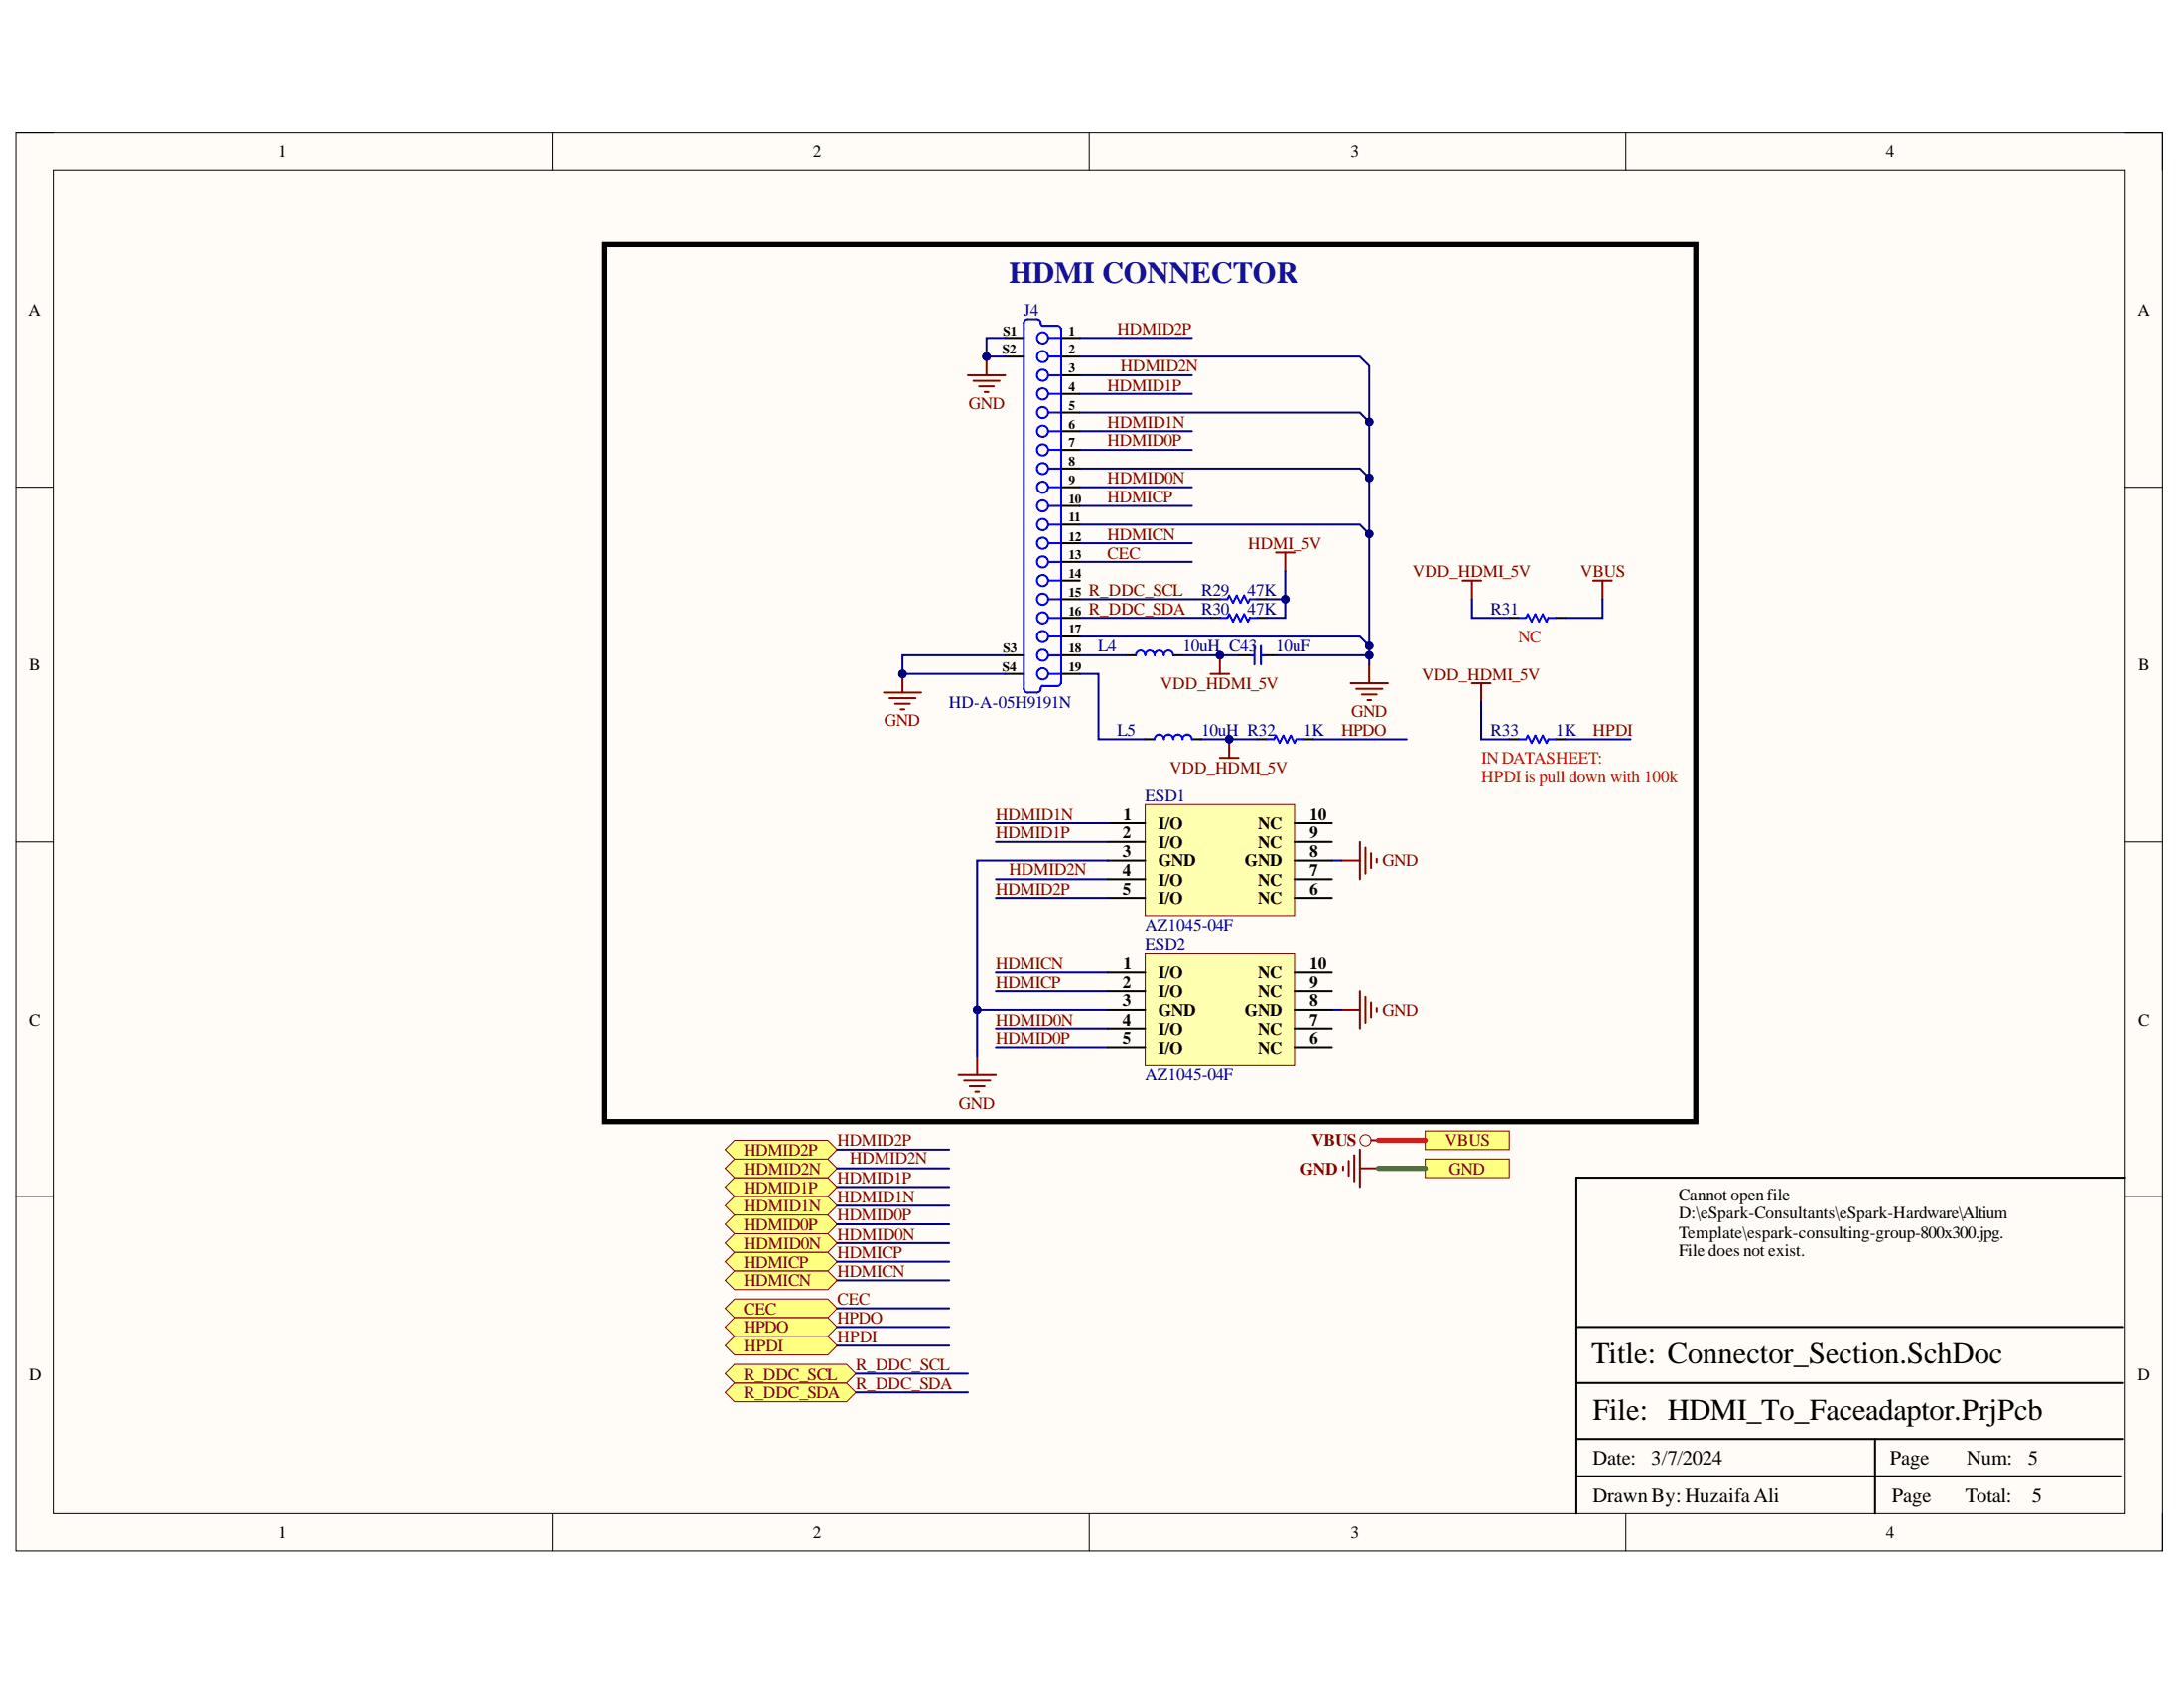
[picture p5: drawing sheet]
<svg xmlns="http://www.w3.org/2000/svg" width="279mm" height="216mm" viewBox="0 0 279 216" stroke-linecap="round" stroke-linejoin="round" font-family="sans-serif">
<path d="M2 17h274.6v181.4h-274.6z" fill-rule="evenodd" fill="#fffcf8"/>
<path d="M2 17h274.6v181.4h-274.6z" fill="none" stroke="#000" stroke-width=".13"/>
<path d="M6.8 21.7h265.1v171.9h-265.1z" fill-rule="evenodd" fill="#fffcf8"/>
<g fill="none" stroke="#000" stroke-width=".13">
<path d="M2 17h4.8M70.7 17v4.7M139.3 17v4.7M208 17v4.7M271.9 17h4.7v4.7M6.8 21.7h265.1v171.9h-265.1zM2 62.3h4.8M271.9 62.3h4.7M2 107.7h4.8M271.9 107.7h4.7M2 153h4.8M271.9 153h4.7"/>
<path d="M70.7 193.6v4.8M139.3 193.6v4.8M208 193.6v4.8M276.6 193.6v4.8"/>
</g>
<path d="M271.9 150.6h-70.2v43M201.7 176.9h69.9M201.7 169.7h69.9M201.7 188.8h69.7M201.7 184.1h69.9M239.9 184.1v9.5" fill="none" stroke="#000" stroke-width=".25"/>
<path d="M172.8 87.4h4.7M173.5 88.1h3.3M174.2 88.8h1.9M174.9 89.5h.5M175.2 85v2.4" fill="none" stroke="#800000" stroke-width=".25"/>
<path d="M92.8 159l1.2-1.2h11.9l1.2 1.2-1.2 1.2h-11.9z" fill-rule="evenodd" fill="#ffff80"/>
<path d="M92.8 159l1.2-1.2h11.9l1.2 1.2-1.2 1.2h-11.9z" fill="none" stroke="#800000" stroke-width=".13"/>
<path d="M92.8 156.6l1.2-1.2h11.9l1.2 1.2-1.2 1.2h-11.9z" fill-rule="evenodd" fill="#ffff80"/>
<path d="M92.8 156.6l1.2-1.2h11.9l1.2 1.2-1.2 1.2h-11.9z" fill="none" stroke="#800000" stroke-width=".13"/>
<path d="M92.8 154.2l1.2-1.2h11.9l1.2 1.2-1.2 1.2h-11.9z" fill-rule="evenodd" fill="#ffff80"/>
<path d="M92.8 154.2l1.2-1.2h11.9l1.2 1.2-1.2 1.2h-11.9z" fill="none" stroke="#800000" stroke-width=".13"/>
<path d="M92.8 151.8l1.2-1.2h11.9l1.2 1.2-1.2 1.2h-11.9z" fill-rule="evenodd" fill="#ffff80"/>
<path d="M92.8 151.8l1.2-1.2h11.9l1.2 1.2-1.2 1.2h-11.9z" fill="none" stroke="#800000" stroke-width=".13"/>
<path d="M92.8 149.4l1.2-1.2h11.9l1.2 1.2-1.2 1.2h-11.9z" fill-rule="evenodd" fill="#ffff80"/>
<path d="M92.8 149.4l1.2-1.2h11.9l1.2 1.2-1.2 1.2h-11.9z" fill="none" stroke="#800000" stroke-width=".13"/>
<path d="M94 145.9h11.9l1.2 1.2-1.2 1.1h-11.9l-1.2-1.1z" fill-rule="evenodd" fill="#ffff80"/>
<path d="M94 145.9h11.9l1.2 1.2-1.2 1.1h-11.9l-1.2-1.1z" fill="none" stroke="#800000" stroke-width=".13"/>
<path d="M92.8 161.4l1.2-1.2h11.9l1.2 1.2-1.2 1.2h-11.9z" fill-rule="evenodd" fill="#ffff80"/>
<path d="M92.8 161.4l1.2-1.2h11.9l1.2 1.2-1.2 1.2h-11.9z" fill="none" stroke="#800000" stroke-width=".13"/>
<path d="M92.8 163.8l1.2-1.2h11.9l1.2 1.2-1.2 1.1h-11.9z" fill-rule="evenodd" fill="#ffff80"/>
<path d="M92.8 163.8l1.2-1.2h11.9l1.2 1.2-1.2 1.1h-11.9z" fill="none" stroke="#800000" stroke-width=".13"/>
<path d="M94 176.9h14.3l1.2 1.2-1.2 1.2h-14.3l-1.2-1.2z" fill-rule="evenodd" fill="#ffff80"/>
<path d="M94 176.9h14.3l1.2 1.2-1.2 1.2h-14.3l-1.2-1.2z" fill="none" stroke="#800000" stroke-width=".13"/>
<path d="M92.8 175.7l1.2-1.2h14.3l1.2 1.2-1.2 1.2h-14.3z" fill-rule="evenodd" fill="#ffff80"/>
<path d="M92.8 175.7l1.2-1.2h14.3l1.2 1.2-1.2 1.2h-14.3z" fill="none" stroke="#800000" stroke-width=".13"/>
<path d="M94 166.1h11.9l1.2 1.2-1.2 1.2h-11.9l-1.2-1.2z" fill-rule="evenodd" fill="#ffff80"/>
<path d="M94 166.1h11.9l1.2 1.2-1.2 1.2h-11.9l-1.2-1.2z" fill="none" stroke="#800000" stroke-width=".13"/>
<path d="M154.9 76.6h1.2M154.9 79h1.2M160.8 76.6h1.2M160.8 79h1.2" fill="none" stroke="#000" stroke-width=".25"/>
<path d="M156.1 76.6h.9l.2-.4 .5 .9 .5-.9 .5 .9 .5-.9 .4 .9 .3-.5h.9M156.1 79h.9l.2-.4 .5 .9 .5-.9 .5 .9 .5-.9 .4 .9 .3-.5h.9" fill="none" stroke="#00f" stroke-width=".25"/>
<path d="M123.8 48h4.8M124.5 48.7h3.4M125.3 49.4h1.9M126 50.1h.4M126.2 45.6v2.4M163.2 70.7h2.4M164.4 70.7v2.4" fill="none" stroke="#800000" stroke-width=".25"/>
<circle cx="126.2" cy="45.6" r=".48" fill="#000080"/>
<circle cx="126.2" cy="45.6" r=".48" fill="none" stroke="#000080" stroke-width=".13"/>
<path d="M113.1 88.6h4.8M113.8 89.3h3.3M114.5 90h1.9M115.2 90.7h.5M115.5 86.2v2.4" fill="none" stroke="#800000" stroke-width=".25"/>
<circle cx="115.5" cy="86.2" r=".48" fill="#000080"/>
<circle cx="115.5" cy="86.2" r=".48" fill="none" stroke="#000080" stroke-width=".13"/>
<g fill="none" stroke="#800000" stroke-width=".25">
<path d="M154.9 86.2h2.3M156.1 83.8v2.4M171.6 110.1h2.4M174 107.7v4.7M174.7 108.4v3.3M175.4 109.1v1.9M176.1 109.8v.5M122.6 137.5h4.8M123.3 138.2h3.4M124.1 138.9h1.9M124.8 139.7h.5M125 135.1v2.4"/>
<path d="M171.6 129.1h2.4M174 126.8v4.7M174.7 127.5v3.3M175.4 128.2v1.9M176.1 128.9v.5"/>
</g>
<path d="M77.3 31.3h139.6v112.2h-139.6z" fill="none" stroke="#000" stroke-width=".68"/>
<path d="M144.1 83.8h1.2M150.1 83.8h1.2M158.4 83.8h1.5M161.7 83.8h1.5" fill="none" stroke="#000" stroke-width=".25"/>
<path d="M145.3 83.8a.6 .6 0 0 1 .6-.6 .6 .6 0 0 1 .6 .6 .6 .6 0 0 1 .6-.6 .6 .6 0 0 1 .6 .6 .6 .6 0 0 1 .6-.6 .6 .6 0 0 1 .6 .6 .6 .6 0 0 1 .6-.6 .6 .6 0 0 1 .6 .6M159.9 83.8h.5M160.5 82.6v2.4M161.3 83.8h.5M161.3 82.6v2.4" fill="none" stroke="#00f" stroke-width=".25"/>
<circle cx="156.1" cy="83.8" r=".48" fill="#000080"/>
<circle cx="156.1" cy="83.8" r=".48" fill="none" stroke="#000080" stroke-width=".13"/>
<path d="M146.5 94.5h1.2M152.5 94.5h1.2M160.8 94.5h1.2M166.8 94.5h1.2" fill="none" stroke="#000" stroke-width=".25"/>
<path d="M147.7 94.5a.6 .6 0 0 1 .6-.6 .6 .6 0 0 1 .6 .6 .6 .6 0 0 1 .6-.6 .6 .6 0 0 1 .6 .6 .6 .6 0 0 1 .6-.6 .6 .6 0 0 1 .6 .6 .6 .6 0 0 1 .6-.6 .6 .6 0 0 1 .6 .6M162 94.5h1l.2-.4 .5 .9 .5-.9 .5 .9 .4-.9 .5 .9 .2-.5h1" fill="none" stroke="#00f" stroke-width=".25"/>
<path d="M156.1 96.9h2.3M157.2 94.5v2.4" fill="none" stroke="#800000" stroke-width=".25"/>
<circle cx="157.3" cy="94.5" r=".48" fill="#000080"/>
<circle cx="157.3" cy="94.5" r=".48" fill="none" stroke="#000080" stroke-width=".13"/>
<path d="M92.8 169.7l1.2-1.2h11.9l1.2 1.2-1.2 1.2h-11.9z" fill-rule="evenodd" fill="#ffff80"/>
<path d="M92.8 169.7l1.2-1.2h11.9l1.2 1.2-1.2 1.2h-11.9z" fill="none" stroke="#800000" stroke-width=".13"/>
<path d="M92.8 172.1l1.2-1.2h11.9l1.2 1.2-1.2 1.2h-11.9z" fill-rule="evenodd" fill="#ffff80"/>
<path d="M92.8 172.1l1.2-1.2h11.9l1.2 1.2-1.2 1.2h-11.9z" fill="none" stroke="#800000" stroke-width=".13"/>
<path d="M193.1 79h1.2M199 79h1.2M193.1 94.5h1.2M199 94.5h1.2" fill="none" stroke="#000" stroke-width=".25"/>
<path d="M194.3 79h.9l.3-.4 .4 .9 .5-.9 .5 .9 .5-.9 .4 .9 .3-.5h.9M194.3 94.5h.9l.3-.4 .4 .9 .5-.9 .5 .9 .5-.9 .4 .9 .3-.5h.9" fill="none" stroke="#00f" stroke-width=".25"/>
<path d="M187.1 74.3h2.4M188.3 74.3v2.3M203.8 74.3h2.4M205 74.3v2.3M188.3 87.4h2.4M189.5 87.4v2.4" fill="none" stroke="#800000" stroke-width=".25"/>
<path d="M182.3 144.7h10.8v2.4h-10.8z" fill-rule="evenodd" fill="#ffff80"/>
<g fill="none" stroke="#800000" stroke-width=".13">
<path d="M182.3 144.7h10.8v2.4h-10.8z"/>
<circle cx="174.7" cy="145.9" r=".72"/>
</g>
<path d="M171.8 149.2v.5M172.5 148.5v1.9M173.2 147.8v3.3M174 147.1v4.7M174 149.4h2.4M175.4 145.9h1" fill="none" stroke="#800000" stroke-width=".25"/>
<path d="M182.3 148.2h10.8v2.4h-10.8z" fill-rule="evenodd" fill="#ffff80"/>
<path d="M182.3 148.2h10.8v2.4h-10.8z" fill="none" stroke="#800000" stroke-width=".13"/>
<g fill="none" stroke="#000" stroke-width=".25">
<path d="M128.6 43.2h2.4M128.6 45.6h2.4M135.8 43.2h2.3M135.8 45.6h2.3M135.8 48h2.3M135.8 50.4h2.3M135.8 52.8h2.3M135.8 55.2h2.3M135.8 57.5h2.3M135.8 59.9h2.3M135.8 62.3h2.3M135.8 64.7h2.3"/>
<path d="M135.8 67.1h2.3M135.8 69.5h2.3M135.8 71.9h2.3M135.8 74.3h2.3M135.8 76.6h2.3M135.8 79h2.3M128.6 83.8h2.4M128.6 86.2h2.4M135.8 81.4h2.3M135.8 83.8h2.3M135.8 86.2h2.3"/>
</g>
<g fill="none" stroke="#00f" stroke-width=".25">
<path d="M133.3 41.7l-.1-.2a.55 .55 0 0 0-.5-.7l-1.5 .1-.2 .4v46.8l.2 .4 1.5 .1a.55 .55 0 0 0 .5-.7l.1-.2M133.4 41.7h2M134.1 45.6h1.7M134.1 50.4h1.7M134.1 48h1.7M134.1 52.8h1.7M134.1 43.2h1.7M134.1 57.5h1.7M134.1 59.9h1.7M134.1 55.2h1.7M135.5 41.7l.3 .6M135.8 42v45.4"/>
<path d="M134.1 62.3h1.7M134.1 64.7h1.7M134.1 69.5h1.7M134.1 74.3h1.7M134.1 71.9h1.7M134.1 76.6h1.7M134.1 67.1h1.7M134.1 79h1.7M133.4 87.7h2M134.1 81.4h1.7M134.1 86.2h1.7M134.1 83.8h1.7"/>
<path d="M135.8 87.1l-.3 .6"/>
<circle cx="133.4" cy="52.8" r=".71"/>
<circle cx="133.4" cy="59.9" r=".71"/>
<circle cx="133.4" cy="50.4" r=".71"/>
<circle cx="133.4" cy="43.2" r=".72"/>
<circle cx="133.4" cy="55.2" r=".72"/>
<circle cx="133.4" cy="48" r=".72"/>
<circle cx="133.4" cy="57.5" r=".72"/>
<circle cx="133.4" cy="45.6" r=".72"/>
<circle cx="133.4" cy="62.3" r=".71"/>
<circle cx="133.4" cy="71.9" r=".71"/>
<circle cx="133.4" cy="74.3" r=".72"/>
<circle cx="133.4" cy="64.7" r=".72"/>
<circle cx="133.4" cy="79" r=".72"/>
<circle cx="133.4" cy="76.6" r=".72"/>
<circle cx="133.4" cy="69.5" r=".72"/>
<circle cx="133.4" cy="67.1" r=".72"/>
<circle cx="133.4" cy="83.8" r=".71"/>
<circle cx="133.4" cy="81.4" r=".71"/>
<circle cx="133.4" cy="86.2" r=".72"/>
</g>
<path d="M146.5 102.9h19.1v14.3h-19.1z" fill-rule="evenodd" fill="#ffffb0"/>
<path d="M146.5 102.9h19.1v14.3h-19.1z" fill="none" stroke="#800000" stroke-width=".13"/>
<path d="M141.7 105.3h4.8M141.7 107.7h4.8M141.7 110.1h4.8M141.7 112.4h4.8M141.7 114.8h4.8M165.6 105.3h4.8M165.6 107.7h4.8M165.6 110.1h4.8M165.6 112.4h4.8M165.6 114.8h4.8" fill="none" stroke="#000" stroke-width=".25"/>
<path d="M138.1 43.2h14.4M138.1 48h14.4M138.1 50.4h14.4M138.1 55.2h14.4M138.1 57.5h14.4M138.1 62.3h14.4M138.1 64.7h14.4M138.1 69.5h14.4M138.1 71.9h14.4M138.1 76.6h16.8M138.1 79h16.8M164.4 73.1v5.9h-2.4" fill="none" stroke="#000080" stroke-width=".25"/>
<circle cx="164.4" cy="76.6" r=".48" fill="#000080"/>
<circle cx="164.4" cy="76.6" r=".48" fill="none" stroke="#000080" stroke-width=".13"/>
<path d="M162 76.6h2.4" fill="none" stroke="#000080" stroke-width=".25"/>
<circle cx="164.4" cy="76.6" r=".48" fill="#000080"/>
<circle cx="164.4" cy="76.6" r=".48" fill="none" stroke="#000080" stroke-width=".13"/>
<path d="M126.2 45.6h2.4" fill="none" stroke="#000080" stroke-width=".25"/>
<circle cx="126.2" cy="45.6" r=".48" fill="#000080"/>
<circle cx="126.2" cy="45.6" r=".48" fill="none" stroke="#000080" stroke-width=".13"/>
<path d="M128.6 43.2h-2.4v2.4" fill="none" stroke="#000080" stroke-width=".25"/>
<circle cx="126.2" cy="45.6" r=".48" fill="#000080"/>
<circle cx="126.2" cy="45.6" r=".48" fill="none" stroke="#000080" stroke-width=".13"/>
<path d="M115.5 86.2h13.1" fill="none" stroke="#000080" stroke-width=".25"/>
<circle cx="115.5" cy="86.2" r=".48" fill="#000080"/>
<circle cx="115.5" cy="86.2" r=".48" fill="none" stroke="#000080" stroke-width=".13"/>
<path d="M127.4 105.3h14.3M127.4 107.7h14.3M127.4 112.4h14.3M127.4 114.8h14.3M141.7 110.1h-16.7v19h16.7M170.4 110.1h1.2M127.4 124.4h14.3M127.4 126.8h14.3M127.4 131.5h14.3M127.4 133.9h14.3M170.4 129.1h1.2" fill="none" stroke="#000080" stroke-width=".25"/>
<circle cx="125" cy="129.1" r=".48" fill="#000080"/>
<circle cx="125" cy="129.1" r=".48" fill="none" stroke="#000080" stroke-width=".13"/>
<path d="M125 129.1v6" fill="none" stroke="#000080" stroke-width=".25"/>
<circle cx="125" cy="129.1" r=".48" fill="#000080"/>
<circle cx="125" cy="129.1" r=".48" fill="none" stroke="#000080" stroke-width=".13"/>
<path d="M138.1 83.8h6M151.3 83.8h7.1" fill="none" stroke="#000080" stroke-width=".25"/>
<circle cx="156.1" cy="83.8" r=".48" fill="#000080"/>
<circle cx="156.1" cy="83.8" r=".48" fill="none" stroke="#000080" stroke-width=".13"/>
<path d="M138.2 81.4h35.8l1.2 1.2" fill="none" stroke="#000080" stroke-width=".25"/>
<circle cx="175.2" cy="82.6" r=".48" fill="#000080"/>
<circle cx="175.2" cy="82.6" r=".48" fill="none" stroke="#000080" stroke-width=".13"/>
<path d="M138.2 67.1h35.8l1.2 1.2" fill="none" stroke="#000080" stroke-width=".25"/>
<circle cx="175.2" cy="68.3" r=".48" fill="#000080"/>
<circle cx="175.2" cy="68.3" r=".48" fill="none" stroke="#000080" stroke-width=".13"/>
<path d="M138.2 59.9h35.8l1.2 1.2" fill="none" stroke="#000080" stroke-width=".25"/>
<circle cx="175.2" cy="61.1" r=".48" fill="#000080"/>
<circle cx="175.2" cy="61.1" r=".48" fill="none" stroke="#000080" stroke-width=".13"/>
<path d="M138.2 52.8h35.8l1.2 1.2" fill="none" stroke="#000080" stroke-width=".25"/>
<circle cx="175.2" cy="54" r=".48" fill="#000080"/>
<circle cx="175.2" cy="54" r=".48" fill="none" stroke="#000080" stroke-width=".13"/>
<path d="M138.2 45.6h35.8l1.2 1.2v38.2" fill="none" stroke="#000080" stroke-width=".25"/>
<circle cx="175.2" cy="83.8" r=".48" fill="#000080"/>
<circle cx="175.2" cy="83.8" r=".48" fill="none" stroke="#000080" stroke-width=".13"/>
<circle cx="175.2" cy="82.6" r=".48" fill="#000080"/>
<circle cx="175.2" cy="82.6" r=".48" fill="none" stroke="#000080" stroke-width=".13"/>
<circle cx="175.2" cy="68.3" r=".48" fill="#000080"/>
<circle cx="175.2" cy="68.3" r=".48" fill="none" stroke="#000080" stroke-width=".13"/>
<circle cx="175.2" cy="61.1" r=".48" fill="#000080"/>
<circle cx="175.2" cy="61.1" r=".48" fill="none" stroke="#000080" stroke-width=".13"/>
<circle cx="175.2" cy="54" r=".48" fill="#000080"/>
<circle cx="175.2" cy="54" r=".48" fill="none" stroke="#000080" stroke-width=".13"/>
<path d="M163.2 83.8h12" fill="none" stroke="#000080" stroke-width=".25"/>
<circle cx="175.2" cy="83.8" r=".48" fill="#000080"/>
<circle cx="175.2" cy="83.8" r=".48" fill="none" stroke="#000080" stroke-width=".13"/>
<path d="M128.6 83.8h-13.1v2.4" fill="none" stroke="#000080" stroke-width=".25"/>
<circle cx="115.5" cy="86.2" r=".48" fill="#000080"/>
<circle cx="115.5" cy="86.2" r=".48" fill="none" stroke="#000080" stroke-width=".13"/>
<path d="M153.7 94.5h7.1" fill="none" stroke="#000080" stroke-width=".25"/>
<circle cx="157.3" cy="94.5" r=".48" fill="#000080"/>
<circle cx="157.3" cy="94.5" r=".48" fill="none" stroke="#000080" stroke-width=".13"/>
<g fill="none" stroke="#000080" stroke-width=".25">
<path d="M188.3 76.6v2.4h4.8M205 76.6v2.4h-4.8M138.1 86.2h2.4v8.3h6M168 94.5h11.9M189.5 89.8v4.7h3.6M200.2 94.5h8.4M107.1 147.1h14.3M107.1 149.4h14.3M107.1 151.8h14.3M107.1 154.2h14.3M107.1 156.6h14.3M107.1 159h14.3"/>
<path d="M107.1 161.4h14.3M107.1 163.8h14.3M107.1 167.3h14.3M107.1 169.7h14.3M107.1 172.1h14.3M109.5 175.7h14.3M109.5 178.1h14.3"/>
</g>
<path d="M176.4 145.9h5.9" fill="none" stroke="#f00" stroke-width=".68"/>
<path d="M176.4 149.4h5.9" fill="none" stroke="#38761d" stroke-width=".68"/>
<path d="M146.5 122h19.1v14.3h-19.1z" fill-rule="evenodd" fill="#ffffb0"/>
<path d="M146.5 122h19.1v14.3h-19.1z" fill="none" stroke="#800000" stroke-width=".13"/>
<path d="M141.7 124.4h4.8M141.7 126.8h4.8M141.7 129.1h4.8M141.7 131.5h4.8M141.7 133.9h4.8M165.6 124.4h4.8M165.6 126.8h4.8M165.6 129.1h4.8M165.6 131.5h4.8M165.6 133.9h4.8" fill="none" stroke="#000" stroke-width=".25"/>
<text font-size="3.9" fill="#0b0b8e" x="129.1" y="36.2">HDMI CONNECTOR</text>
<g font-size="3.9">
<text x="203.6" y="174.4">Title: Connector_Section.SchDoc</text>
<text x="203.8" y="181.6">File: HDMI_To_Faceadaptor.PrjPcb</text>
</g>
<g font-size="2.6">
<text x="203.8" y="187.3">Date:</text>
<text x="211.2" y="187.3">3/7/2024</text>
<text x="241.8" y="187.3">Page</text>
<text x="251.6" y="187.3">Num:</text>
<text x="259.5" y="187.3">5</text>
<text x="203.8" y="192.1">Drawn By: HuzaifaAli</text>
<text x="242.1" y="192.1">Page</text>
<text x="251.4" y="192.1">Total:</text>
<text x="260" y="192.1">5</text>
</g>
<g font-size="2.2">
<text x="35.6" y="20.1">1</text>
<text x="104" y="20.1">2</text>
<text x="172.8" y="20.1">3</text>
<text x="241.3" y="20.1">4</text>
<text x="3.6" y="40.4">A</text>
<text x="273.5" y="40.4">A</text>
<text x="3.7" y="85.7">B</text>
<text x="273.6" y="85.7">B</text>
<text x="143.6" y="107.2">2</text>
<text x="143.7" y="104.9">1</text>
<text x="148.2" y="106.1">I/O</text>
<text x="160.9" y="106.1">NC</text>
<text x="167.5" y="107.2">9</text>
<text x="167.5" y="104.9">10</text>
<text x="143.6" y="109.6">3</text>
<text x="143.6" y="112">4</text>
<text x="148.2" y="108.4">I/O</text>
<text x="148.2" y="110.8">GND</text>
<text x="148.2" y="113.2">I/O</text>
<text x="159.3" y="110.8">GND</text>
<text x="160.9" y="113.2">NC</text>
<text x="160.9" y="108.4">NC</text>
<text x="167.5" y="112">7</text>
<text x="167.5" y="109.6">8</text>
<text x="143.6" y="114.4">5</text>
<text x="148.2" y="115.6">I/O</text>
<text x="160.9" y="115.6">NC</text>
<text x="167.5" y="114.4">6</text>
<text x="143.7" y="124">1</text>
<text x="148.2" y="125.1">I/O</text>
<text x="160.9" y="125.1">NC</text>
<text x="167.5" y="124">10</text>
<text x="3.7" y="131.1">C</text>
<text x="143.6" y="126.3">2</text>
<text x="143.6" y="128.7">3</text>
<text x="143.6" y="131.1">4</text>
<text x="148.2" y="127.5">I/O</text>
<text x="148.2" y="129.9">GND</text>
<text x="159.3" y="129.9">GND</text>
<text x="160.9" y="127.5">NC</text>
<text x="167.5" y="131.1">7</text>
<text x="167.5" y="128.7">8</text>
<text x="167.5" y="126.3">9</text>
<text x="273.6" y="131.1">C</text>
<text x="143.6" y="133.5">5</text>
<text x="148.2" y="132.3">I/O</text>
<text x="148.2" y="134.7">I/O</text>
<text x="160.9" y="134.7">NC</text>
<text x="160.9" y="132.3">NC</text>
<text x="167.5" y="133.5">6</text>
<text x="214.8" y="153.5">Cannot openfile</text>
<text x="214.8" y="155.9">D:\eSpark-Consultants\eSpark-Hardware\Altium</text>
<text x="214.8" y="158.3">Template\espark-consulting-group-800x300.jpg.</text>
<text x="214.8" y="160.7">File does not exist.</text>
<text x="3.7" y="176.5">D</text>
<text x="273.5" y="176.5">D</text>
<text x="35.6" y="196.8">1</text>
<text x="104" y="196.8">2</text>
<text x="172.8" y="196.8">3</text>
<text x="241.3" y="196.8">4</text>
</g>
<g font-size="2.2" fill="#000080">
<text x="131" y="40.4">J4</text>
<text x="153.7" y="76.2">R29</text>
<text x="159.6" y="76.2">47K</text>
<text x="140.5" y="83.3">L4</text>
<text x="151.3" y="83.3">10uH C43</text>
<text x="153.7" y="78.6">R30</text>
<text x="159.6" y="78.6">47K</text>
<text x="163.2" y="83.3">10uF</text>
<text x="190.7" y="78.6">R31</text>
<text x="121.4" y="90.5">HD-A-05H9191N</text>
<text x="142.9" y="94.1">L5</text>
<text x="153.7" y="94.1">10uH R32</text>
<text x="166.8" y="94.1">1K</text>
<text x="190.7" y="94.1">R33</text>
<text x="199" y="94.1">1K</text>
<text x="146.5" y="102.4">ESD1</text>
<text x="146.5" y="119.2">AZ1045-04F</text>
<text x="146.5" y="121.5">ESD2</text>
<text x="146.5" y="138.2">AZ1045-04F</text>
</g>
<g font-size="2.2" fill="#800000">
<text x="142.9" y="42.8">HDMID2P</text>
<text x="143.4" y="47.5">HDMID2N</text>
<text x="123.9" y="52.4">GND</text>
<text x="141.7" y="50">HDMID1P</text>
<text x="141.7" y="54.7">HDMID1N</text>
<text x="141.7" y="57.1">HDMID0P</text>
<text x="141.7" y="61.9">HDMID0N</text>
<text x="141.7" y="64.3">HDMICP</text>
<text x="141.7" y="69.1">HDMICN</text>
<text x="141.7" y="71.4">CEC</text>
<text x="159.7" y="70.3">HDMI_5V</text>
<text x="139.3" y="76.2">R_DDC_SCL</text>
<text x="180.7" y="73.8">VDD_HDMI_5V</text>
<text x="202.2" y="73.8">VBUS</text>
<text x="139.3" y="78.6">R_DDC_SDA</text>
<text x="148.4" y="88.2">VDD_HDMI_5V</text>
<text x="181.9" y="87">VDD_HDMI_5V</text>
<text x="113.1" y="92.9">GND</text>
<text x="171.6" y="94.1">HPDO</text>
<text x="172.9" y="91.7">GND</text>
<text x="203.8" y="94.1">HPDI</text>
<text x="149.6" y="98.9">VDD_HDMI_5V</text>
<text x="127.4" y="104.9">HDMID1N</text>
<text x="127.4" y="107.2">HDMID1P</text>
<text x="129.1" y="111.9">HDMID2N</text>
<text x="176.8" y="110.8">GND</text>
<text x="127.4" y="114.4">HDMID2P</text>
<text x="127.4" y="124">HDMICN</text>
<text x="127.4" y="126.3">HDMICP</text>
<text x="127.4" y="131.1">HDMID0N</text>
<text x="176.8" y="129.9">GND</text>
<text x="127.4" y="133.5">HDMID0P</text>
<text x="122.7" y="141.9">GND</text>
<text x="95.1" y="147.8">HDMID2P</text>
<text x="107.1" y="146.6">HDMID2P</text>
<text x="108.7" y="148.9">HDMID2N</text>
<text x="167.8" y="146.6">VBUS</text>
<text x="184.9" y="146.6">VBUS</text>
<text x="95.1" y="155">HDMID1N</text>
<text x="95.1" y="152.6">HDMID1P</text>
<text x="95.1" y="150.2">HDMID2N</text>
<text x="107.1" y="151.4">HDMID1P</text>
<text x="107.1" y="153.8">HDMID1N</text>
<text x="166.4" y="150.2">GND</text>
<text x="185.4" y="150.2">GND</text>
<text x="95.1" y="159.8">HDMID0N</text>
<text x="95.1" y="157.3">HDMID0P</text>
<text x="107.1" y="156.1">HDMID0P</text>
<text x="107.1" y="158.6">HDMID0N</text>
<text x="107.1" y="161">HDMICP</text>
<text x="95.1" y="162.1">HDMICP</text>
<text x="95.1" y="164.5">HDMICN</text>
<text x="107.1" y="163.3">HDMICN</text>
<text x="107.1" y="166.9">CEC</text>
<text x="95.1" y="168.1">CEC</text>
<text x="95.1" y="170.5">HPDO</text>
<text x="95.1" y="172.9">HPDI</text>
<text x="107.1" y="169.3">HPDO</text>
<text x="107.1" y="171.7">HPDI</text>
<text x="95.1" y="178.9">R_DDC_SDA</text>
<text x="95.1" y="176.5">R_DDC_SCL</text>
<text x="109.5" y="175.2">R_DDC_SCL</text>
<text x="109.5" y="177.7">R_DDC_SDA</text>
</g>
<g font-size="2.2" fill="#f00">
<text x="194.2" y="82.2">NC</text>
<text x="189.5" y="97.7">INDATASHEET:</text>
<text x="189.5" y="100.1">HPDI is pull down with 100k</text>
</g>
<g font-size="1.7">
<text x="128.2" y="45.3">S2</text>
<text x="128.3" y="42.9">S1</text>
<text x="136.7" y="45.3">2</text>
<text x="136.7" y="47.6">3</text>
<text x="136.7" y="42.9">1</text>
<text x="136.7" y="50.1">4</text>
<text x="136.7" y="52.4">5</text>
<text x="136.7" y="54.8">6</text>
<text x="136.7" y="57.2">7</text>
<text x="136.7" y="59.6">8</text>
<text x="136.7" y="62">9</text>
<text x="136.7" y="64.3">10</text>
<text x="136.7" y="66.7">11</text>
<text x="136.7" y="69.2">12</text>
<text x="136.7" y="71.5">13</text>
<text x="136.7" y="73.9">14</text>
<text x="136.7" y="76.3">15</text>
<text x="128.3" y="83.4">S3</text>
<text x="136.7" y="78.7">16</text>
<text x="136.7" y="81.1">17</text>
<text x="136.7" y="83.4">18</text>
<text x="128.2" y="85.9">S4</text>
<text x="136.7" y="85.9">19</text>
</g>
</svg>
